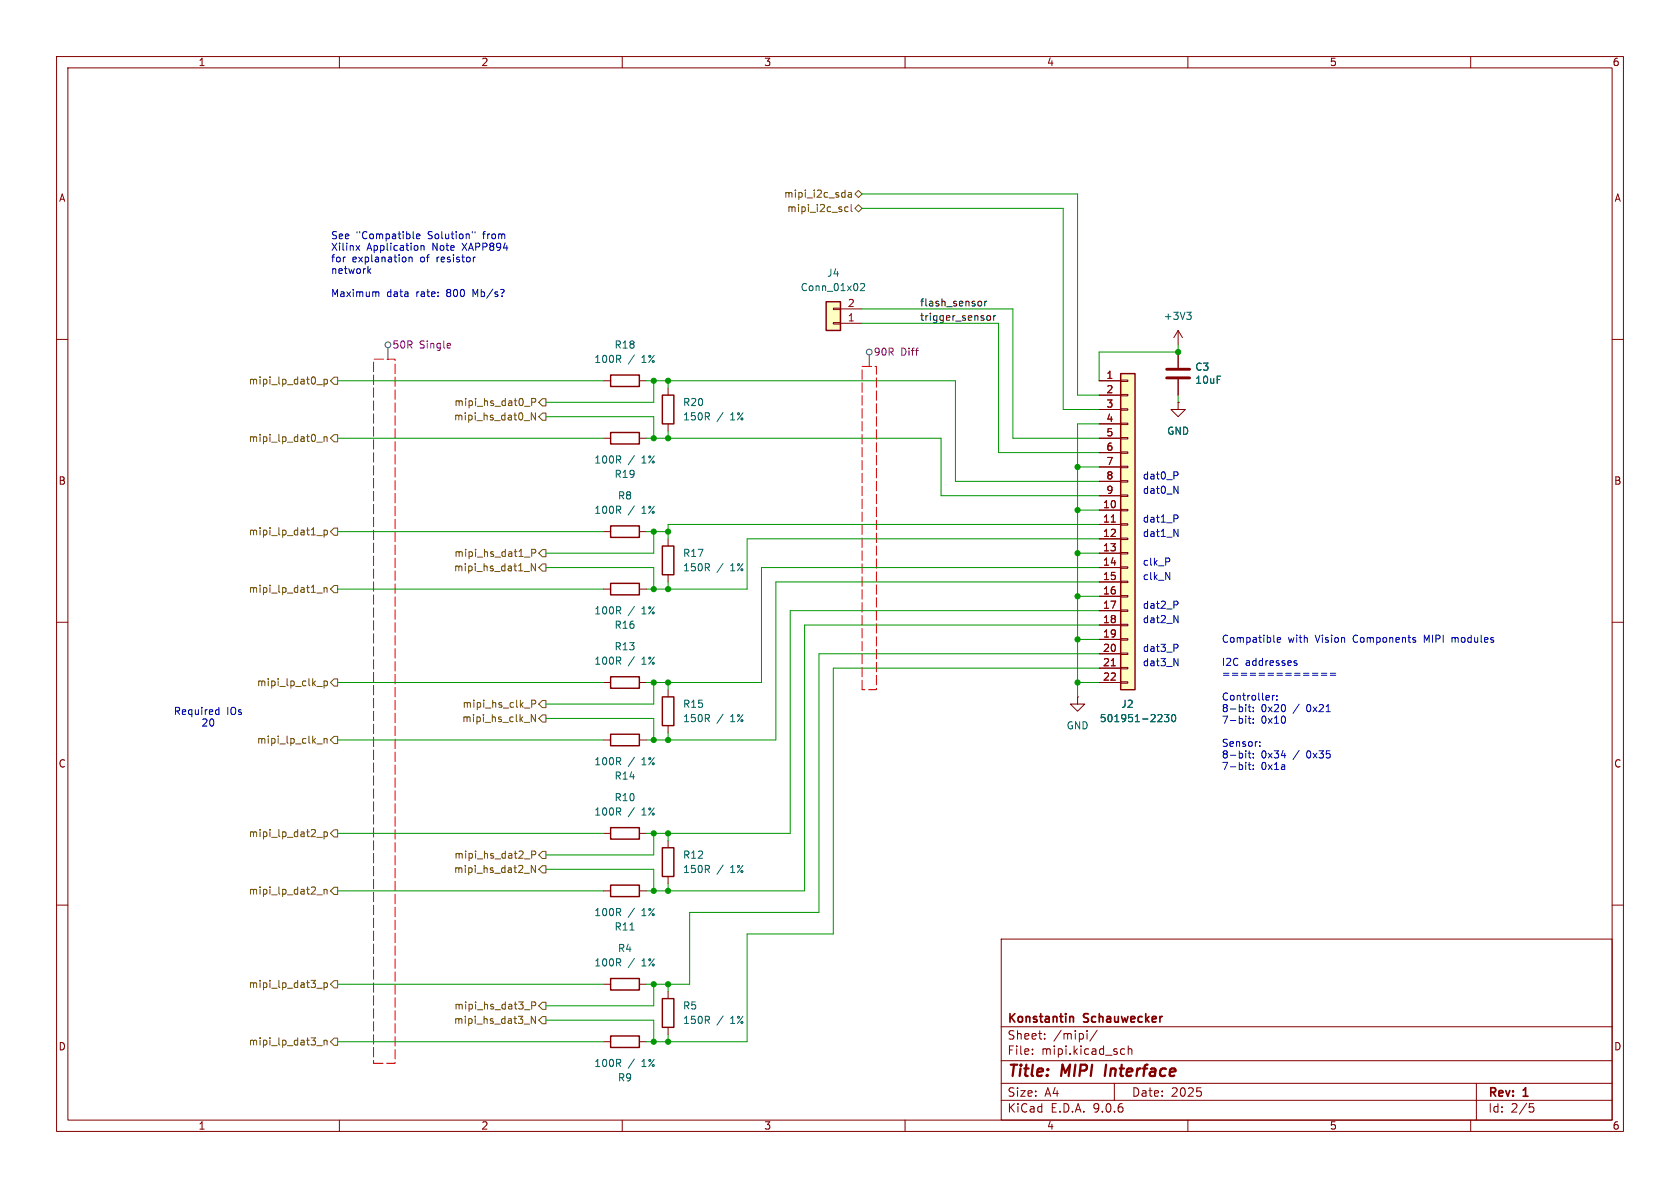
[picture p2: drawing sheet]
<svg xmlns="http://www.w3.org/2000/svg" width="297mm" height="210mm" viewBox="0 0 297 210" stroke-linecap="round" stroke-linejoin="round" font-family="sans-serif">
<g fill="none" stroke="#840000" stroke-width=".18">
<path d="M10 10h277v190h-277zM12 12h273v186h-273zM60 10v2M110 10v2M160 10v2M210 10v2M260 10v2M208.3 58.4l-.8 1.3M208.3 58.4l.7 1.3M208.3 58.4v2.6M10 60h2M106.7 67.3h1.2"/>
<path d="M106.7 77.5h1.2M113 67.3h1.3M113 77.5h1.3M208.3 71.1v1.3h1.2l-1.2 1.3-1.3-1.3h1.3M208.3 71.1h.1M285 60h2M106.7 94h1.2M113 94h1.3M10 110h2M106.7 104.1h1.2M113 104.1h1.3M285 110h2"/>
<path d="M106.7 130.8h1.2M106.7 120.7h1.2M113 130.8h1.3M113 120.7h1.3M118.1 121.9v1.3M118.1 128.3v1.2M106.7 147.3h1.2M113 147.3h1.3M118.1 148.6v1.3M118.1 154.9v1.3M10 160h2M106.7 174h1.2"/>
<path d="M113 174h1.3M118.1 175.3v1.2M177 166h108v32h-108zM285 160h2M60 198v2M106.7 184.2h1.2M110 198v2M113 184.2h1.3M118.1 181.6v1.3M160 198v2M177 194.5h108M177 191.5h108"/>
<path d="M177 187.5h108M177 181.5h108M182.5 186.3v.1M182.5 185.5v.1M184.7 183.6v.1M184.7 182.8v.1M192.2 182.2v.1M192.2 182.7v1M194 182.1l-1.3 2M197 191.5v3M198.2 186.3h.6M198.2 185.5h.6"/>
<path d="M199.5 185.5l.2-.1 .3 .1 .1 .9M199.5 184.9v1.5M210 198v2M211.6 192.3h.7M212.2 192.9l.2 .3-.2 .5M260 198v2M261 191.5v6.5M270.4 195.1h.7M270.5 195.7h.4l.3 .3-.2 .5-.5 .1"/>
</g>
<path d="M195.6 188.2l-.3 2" fill="none" stroke="#840000" stroke-width=".4"/>
<path d="M189.3 179.7h.3l.2 .2v.8" fill="none" stroke="#840000" stroke-width=".3"/>
<path d="M107.9 66.3h5.1v2h-5.1zM107.9 76.5h5.1v2h-5.1zM107.9 93h5.1v2h-5.1zM107.9 103.1h5.1v2.1h-5.1zM107.9 119.6h5.1v2.1h-5.1zM107.9 129.8h5.1v2h-5.1zM117.1 123.2h2v5.1h-2zM107.9 146.3h5.1v2h-5.1zM117.1 149.9h2v5h-2zM107.9 173h5.1v2h-5.1zM117.1 176.5h2v5.1h-2zM107.9 183.1h5.1v2.1h-5.1z" fill="none" stroke="#840000" stroke-width=".25"/>
<path d="M209.8 55.2h.8l-.4 .5M210.3 55.7l.3 .2v.3l-.3 .3" fill="none" stroke="#006464" stroke-width=".18"/>
<path d="M146 53.3h2.6v5.1h-2.6z" fill="#ffffc2"/>
<path d="M146 53.3h2.6v5.1h-2.6z" fill="none" stroke="#840000" stroke-width=".25"/>
<path d="M147.3 57h1.3v.3h-1.3zM147.3 54.5h1.3v.2h-1.3zM148.6 57.2h3.8M148.6 54.6h3.8" fill="none" stroke="#840000" stroke-width=".18"/>
<path d="M152.1 50.2l.5-.1 .3 .4-.8 .9h.8" fill="none" stroke="#006464" stroke-width=".18"/>
<path d="M198.1 66h2.6v55.9h-2.6z" fill="#ffffc2"/>
<path d="M117.1 69.9h2v5h-2zM198.1 66h2.6v55.9h-2.6zM117.1 96.5h2v5.1h-2zM107.9 156.5h5.1v2h-5.1z" fill="none" stroke="#840000" stroke-width=".25"/>
<g fill="none" stroke="#840000" stroke-width=".18">
<path d="M118.1 68.6v1.3M118.1 74.9v1.3M194.3 67.3h3.8M194.3 69.9h3.8M194.3 72.4h3.8M194.3 74.9h3.8M194.3 77.5h3.8M198.1 67.2h1.3v.2h-1.3zM198.1 69.7h1.3v.3h-1.3zM198.1 72.3h1.3v.2h-1.3zM198.1 74.8h1.3v.3h-1.3zM198.1 77.3h1.3v.3h-1.3z"/>
<path d="M198.1 79.9h1.3v.2h-1.3zM208.3 71.1h.1M208.3 62.2v2.8M208.3 67.1v2.8M118.1 95.3v1.2M194.3 80h3.8M194.3 82.6h3.8M194.3 85.1h3.8M194.3 87.6h3.8M194.3 90.2h3.8M194.3 92.7h3.8M194.3 95.3h3.8"/>
<path d="M194.3 97.8h3.8M198.1 82.4h1.3v.3h-1.3zM198.1 85h1.3v.2h-1.3zM198.1 87.5h1.3v.3h-1.3zM198.1 90h1.3v.3h-1.3zM198.1 92.6h1.3v.2h-1.3zM198.1 95.1h1.3v.3h-1.3zM198.1 97.7h1.3v.2h-1.3zM118.1 101.6v1.3M194.3 100.3h3.8M194.3 102.9h3.8M194.3 105.4h3.8"/>
<path d="M194.3 108h3.8M194.3 110.5h3.8M194.3 113h3.8M194.3 115.6h3.8M194.3 118.1h3.8M198.1 100.2h1.3v.3h-1.3zM198.1 102.7h1.3v.3h-1.3zM198.1 105.3h1.3v.2h-1.3zM198.1 107.8h1.3v.3h-1.3zM198.1 110.4h1.3v.2h-1.3zM198.1 112.9h1.3v.3h-1.3zM198.1 115.4h1.3v.3h-1.3z"/>
<path d="M198.1 118h1.3v.2h-1.3zM190.5 123.2v1.3h1.3l-1.3 1.2-1.3-1.2h1.3M190.5 123.2h.1M194.3 120.7h3.8M198.1 120.5h1.3v.3h-1.3zM106.7 157.5h1.2M113 157.5h1.3"/>
</g>
<path d="M196.5 92.3h.7M196.5 117.7h.7" fill="none" stroke="#a90000" stroke-width=".18"/>
<path d="M205.2 126.3l.2 .3v.3l-.8 .7h.8M205.9 126.3h.7l-.4 .5 .4 .1v.6l-.2 .1-.5-.1M207.2 126.4l.2-.1a.68 .68 0 0 1 .5 .6 .68 .68 0 0 1-.5 .7l-.2-.1-.1-.4zM111.4 164.4h.7" fill="none" stroke="#006464" stroke-width=".18"/>
<path d="M206.2 65.3h4.1M206.2 66.8h4.1" fill="none" stroke="#840000" stroke-width=".51"/>
<g fill="none" stroke="#484848" stroke-width=".18">
<path d="M68.6 61.5v2M153.7 62.7v2.1"/>
<circle cx="68.6" cy="61" r=".51"/>
<circle cx="153.7" cy="62.2" r=".51"/>
</g>
<path d="M79.6 60.8l.1 .2-.6 .1" fill="none" stroke="#840084" stroke-width=".18"/>
<path d="M152.4 121.9v-57.1h2.5v57.1h-2.5M66 188h3.8v-124.5h-3.8v124.5" fill="none" stroke="#f00" stroke-width=".18" stroke-dasharray="1.7 .6"/>
<g fill="none" stroke="#725600" stroke-width=".18">
<path d="M149.9 36.6h-.3l-.3 .2 .1 .5h.5M150 34.1h.5v.8M150.5 36.1v1.1l.2 .2M150.5 34.3l-.4 .1-.2 .2 .2 .3 .4-.1M151.1 36.8l.7-.6 .6 .6-.6 .7zM151.8 33.7l.6 .6-.6 .6-.7-.6zM56 78.2h1M56 68h1M57.3 67v1.3M57.3 77.2v.8M57.3 77.3l.2-.1 .3 .1v.7M57.3 67.1l.3-.1 .3 .3-.1 .5h-.5"/>
<path d="M59.1 76.8h.6v1.3h-.6l-.7-.6zM59.1 66.7h.6v1.2h-.6l-.7-.6zM92.7 74.4h.9M92.7 71.8h1M94 71.1l.6-.1 .1-.1v-.3l-.7-.2v1.3M94.7 73v1.2l-.8-1.2v1.2M95.9 70.5h.6v1.3h-.6l-.7-.7zM95.9 73h.6v1.3h-.6l-.7-.6zM56 94.7h1M57.3 93.7v1.3M57.3 93.8l.3-.1 .3 .3-.1 .5h-.5M59.1 93.3h.6v1.3h-.6l-.7-.6z"/>
<path d="M92.7 98.5h1M94 97.8l.6-.1 .1-.2v-.3l-.7-.1v1.3M94.7 99.6v1.3l-.8-1.3v1.3M95.9 99.7h.6v1.3h-.6l-.7-.7zM95.9 97.2h.6v1.2h-.6l-.7-.6zM56 104.8h1M57.3 103.9v.8M57.3 104l.2-.1h.3v.8M59.1 103.5h.6v1.3h-.6l-.7-.7zM92.7 101h.9M56 131.5h1M56 121.4h1"/>
<path d="M57.3 120.4v1.3M57.3 130.5v.9M57.3 130.7l.2-.2 .3 .1v.8M57.3 120.4h.3l.3 .2-.1 .6h-.5M59.1 130.2h.6v1.2h-.6l-.7-.6zM59.1 120h.6v1.3h-.6l-.7-.6zM92.7 127.7h.9M92.7 125.2h1M94 124.4h.6l.1-.2v-.3l-.7-.1v1.2M94.7 126.3v1.3l-.8-1.3v1.3M95.9 123.8h.6v1.3h-.6l-.7-.6zM95.9 126.4h.6v1.2h-.6l-.7-.6z"/>
<path d="M56 148h1M56 158.2h1M57.3 147.1v1.2M57.3 157.2v.9M57.3 157.3l.2-.1 .3 .1v.8M57.3 147.1h.3l.3 .2-.1 .5h-.5M59.1 146.7h.6v1.3h-.6l-.7-.7zM59.1 156.8h.6v1.3h-.6l-.7-.6zM92.7 154.4h.9M92.7 151.8h1M94 151.1l.6-.1 .1-.1v-.3l-.7-.2v1.3M94.7 153v1.2l-.8-1.2v1.2"/>
<path d="M95.9 150.5h.6v1.3h-.6l-.7-.7zM95.9 153h.6v1.3h-.6l-.7-.6zM56 174.7h1M57.3 173.7v1.3M57.3 173.8l.3-.1 .3 .3-.1 .5h-.5M59.1 173.4h.6v1.2h-.6l-.7-.6zM92.7 178.5h1M94 177.8l.6-.1 .1-.2v-.3l-.7-.1v1.3M94.7 179.6v1.3l-.8-1.3v1.3M95.9 177.2h.6v1.2h-.6l-.7-.6zM95.9 179.7h.6v1.3h-.6l-.7-.7zM56 184.9h1"/>
<path d="M57.3 183.9v.8M57.3 184l.2-.1h.3v.8M59.1 183.5h.6v1.3h-.6l-.7-.6zM92.7 181h.9"/>
</g>
<path d="M173.1 53.3h.3l.1 .2v.5l-.4 .1M174.1 53.3v.8M174.5 53.3l-.4 .2M174.5 56l.2-.2 .3 .1 .1 .1-.1 .6h-.3l-.2-.2M175.7 55.8v.8M176 55.8l-.3 .2" fill="none" stroke="#0f0f0f" stroke-width=".18"/>
<g fill="none" stroke="#009600" stroke-width=".18">
<path d="M152.4 36.8h35.6v35.6h6.3M152.4 34.3h38.1v35.6h3.8M152.4 57.2h24.1v22.8h17.8M152.4 54.6h26.7v22.9h15.2M59.7 77.5h47M59.7 67.3h47M96.5 73.7h19.1v3.8M114.3 77.5h52.1v10.1h27.9M114.3 67.3h54.6v17.8h25.4M115.6 67.3v3.8h-19.1M118.1 67.3v1.3M118.1 76.2v1.3"/>
<path d="M194.3 74.9h-3.8v48.3M208.3 61v1.2h-14v5.1M208.3 69.9v1.2M59.7 94h47M114.3 94h3.8M115.6 94v3.8h-19.1M190.5 82.6h3.8M190.5 90.2h3.8M190.5 97.8h3.8M194.3 95.3h-62.2v8.8h-17.8M194.3 92.7h-76.2v2.6M59.7 104.1h47"/>
<path d="M96.5 100.3h19.1v3.8M118.1 102.9v1.2M190.5 105.4h3.8M190.5 113h3.8M194.3 118.1h-47v47h-15.2v19.1h-17.8M194.3 115.6h-49.5v45.7h-22.9v12.7h-7.6M194.3 108h-54.6v39.3h-25.4M194.3 110.5h-52.1v47h-27.9M194.3 100.3h-59.7v20.4h-20.3M194.3 102.9h-57.1v27.9h-22.9M59.7 120.7h47M59.7 130.8h47"/>
<path d="M96.5 127h19.1v3.8M115.6 120.7v3.8h-19.1M118.1 120.7v1.2M118.1 129.5v1.3M190.5 120.7h3.8M59.7 147.3h47M59.7 157.5h47M96.5 153.7h19.1v3.8M115.6 147.3v3.8h-19.1M118.1 147.3v1.3M118.1 156.2v1.3M59.7 174h47"/>
<path d="M115.6 174v3.8h-19.1M118.1 174v1.3M59.7 184.2h47M96.5 180.3h19.1v3.9M118.1 182.9v1.3"/>
</g>
<g fill="none" stroke="#0000c2" stroke-width=".18">
<path d="M62.9 43.4l.7 .9M63.6 43.4l-.7 .9M65.2 47.9l.3 .4M65.5 47.5l-.4 .5M66.5 51.6h.4l.1 .8M72.3 45.5v.8M72.4 45.5l-.1 .1M72.8 45.5l.1 .8M73.1 42.1l.1 .1M73.6 41.8l.6-.1v-.3h-.4l-.2 .1 .1 .6h.5M74.4 43.4v.9M74.4 43.5l.2-.1 .3 .1 .1 .8"/>
<path d="M83.5 40.9v.3M84 40.9v.3M84 45.5h-.2M206.7 98.8v.4M207.5 85.9l.8 1.3v-1.3M207.5 93.6l.8 1.2v-1.2M208 83.4l.3 .2-.1 .4-.2 .1M208 91l.3 .3-.1 .3-.2 .1M207.5 108.8l.8 1.3v-1.3M207.5 116.4l.8 1.3v-1.3M208 106.3l.3 .2-.1 .3-.2 .1M208 113.9l.3 .2-.1 .3-.2 .2"/>
<path d="M225.8 113.1l.6-.1-.1-.2-.3-.1-.2 .2 .1 .6h.4M228.8 117.1l.4 .2 .1 .2-.2 .1h-.3M228.8 116.8h.4M230.5 119h.9M230.5 119.4h.9M232 119h1M232 119.4h1M233.6 119h1M233.6 119.4h1M235.2 119h.9M235.2 119.4h.9M249.9 113.1l.3 .1 .1 .2-.2 .1h-.2"/>
<path d="M249.9 112.7l.3 .1M256.7 112.7v.8M256.9 112.7l-.2 .1M38.2 126.2h.5M38.2 125.5h.5M38.7 125v1.3M220.7 125h.4M220.7 127h.4M220.7 133.1h.4M220.7 135.2h.4M220.8 124.5v1.1l.3 .2M220.8 126.6v1.1l.3 .2"/>
<path d="M220.8 132.7v1.1l.3 .2M220.8 134.8v1.1l.3 .1M221.6 125.7v.1M221.6 125v.1M221.6 127.1v.1M221.6 127.7v.2M221.6 133.2v.1M221.6 133.9v.1M221.6 135.2v.2M221.6 135.9v.1M222.7 131.8v.1M222.7 131.2v.1"/>
<path d="M225 122.9v.9M225.3 122.9l-.3 .3M225.7 123.6v.2M225.7 123v.1"/>
</g>
<g fill="#009600" stroke="#009600" stroke-width=".18">
<circle cx="190.5" cy="105.4" r=".46"/>
<circle cx="190.5" cy="97.8" r=".46"/>
<circle cx="190.5" cy="113" r=".46"/>
<circle cx="190.5" cy="120.7" r=".46"/>
<circle cx="118.1" cy="147.3" r=".46"/>
<circle cx="115.6" cy="130.8" r=".46"/>
<circle cx="115.6" cy="147.3" r=".46"/>
<circle cx="118.1" cy="130.8" r=".46"/>
<circle cx="118.1" cy="120.7" r=".46"/>
<circle cx="115.6" cy="120.7" r=".46"/>
<circle cx="118.1" cy="157.5" r=".46"/>
<circle cx="118.1" cy="94" r=".46"/>
<circle cx="115.6" cy="104.1" r=".46"/>
<circle cx="118.1" cy="104.1" r=".46"/>
<circle cx="115.6" cy="94" r=".46"/>
<circle cx="115.6" cy="174" r=".46"/>
<circle cx="115.6" cy="184.2" r=".46"/>
<circle cx="115.6" cy="157.5" r=".46"/>
<circle cx="118.1" cy="184.2" r=".46"/>
<circle cx="118.1" cy="174" r=".46"/>
<circle cx="115.6" cy="67.3" r=".46"/>
<circle cx="115.6" cy="77.5" r=".46"/>
<circle cx="118.1" cy="67.3" r=".46"/>
<circle cx="118.1" cy="77.5" r=".46"/>
<circle cx="190.5" cy="82.6" r=".46"/>
<circle cx="190.5" cy="90.2" r=".46"/>
<circle cx="208.3" cy="62.2" r=".46"/>
</g>
<g font-size="2.8" fill="#840000">
<text x="178" y="190.9">Title:</text>
<text x="187.7" y="190.9">MIPI</text>
<text x="196.2" y="190.9">Interface</text>
</g>
<g font-size="2.1" fill="#840000">
<text x="178" y="184">Sheet:</text>
<text x="178" y="181.2">Konstantin</text>
<text x="186.2" y="184">/mipi/</text>
<text x="191.7" y="181.2">Schauwecker</text>
<text x="178" y="186.7">File:</text>
<text x="184.1" y="186.7">mipi.kicad_sch</text>
<text x="178" y="196.9">KiCad</text>
<text x="178" y="194.1">Size:</text>
<text x="184.7" y="194.1">A4</text>
<text x="185.7" y="196.9">E.D.A.</text>
<text x="193.3" y="196.9">9.0.6</text>
<text x="200" y="194.1">Date:</text>
<text x="207" y="194.1">2025</text>
<text x="263" y="194.3">Rev:</text>
<text x="263" y="196.9">Id:</text>
<text x="267.1" y="196.9">2/5</text>
<text x="269.4" y="194.3">1</text>
</g>
<g font-size="1.8" fill="#840000">
<text x="35" y="11.9">1</text>
<text x="85" y="11.9">2</text>
<text x="135" y="11.9">3</text>
<text x="185" y="11.9">4</text>
<text x="235" y="11.9">5</text>
<text x="285" y="11.9">6</text>
<text x="10.3" y="35.9">A</text>
<text x="285.3" y="35.9">A</text>
<text x="10.3" y="85.9">B</text>
<text x="285.3" y="85.9">B</text>
<text x="10.3" y="135.9">C</text>
<text x="285.3" y="135.9">C</text>
<text x="10.3" y="185.9">D</text>
<text x="285.3" y="185.9">D</text>
<text x="35" y="199.9">1</text>
<text x="85" y="199.9">2</text>
<text x="135" y="199.9">3</text>
<text x="185" y="199.9">4</text>
<text x="235" y="199.9">5</text>
<text x="285" y="199.9">6</text>
</g>
<g font-size="1.8" fill="#725600">
<text x="138.5" y="35.2">mipi_i2c_sda</text>
<text x="139.1" y="37.7">mipi_i2c_scl</text>
<text x="43.9" y="68.2">mipi_lp_dat0_p</text>
<text x="80.2" y="72">mipi_hs_dat0_P</text>
<text x="80.2" y="74.5">mipi_hs_dat0_N</text>
<text x="43.9" y="78.3">mipi_lp_dat0_n</text>
<text x="43.9" y="94.8">mipi_lp_dat1_p</text>
<text x="80.2" y="101.2">mipi_hs_dat1_N</text>
<text x="80.2" y="98.7">mipi_hs_dat1_P</text>
<text x="43.9" y="105">mipi_lp_dat1_n</text>
<text x="45.3" y="121.5">mipi_lp_clk_p</text>
<text x="81.7" y="125.3">mipi_hs_clk_P</text>
<text x="45.3" y="131.7">mipi_lp_clk_n</text>
<text x="81.6" y="127.9">mipi_hs_clk_N</text>
<text x="43.9" y="148.2">mipi_lp_dat2_p</text>
<text x="80.2" y="154.5">mipi_hs_dat2_N</text>
<text x="80.2" y="152">mipi_hs_dat2_P</text>
<text x="43.9" y="158.3">mipi_lp_dat2_n</text>
<text x="43.9" y="174.9">mipi_lp_dat3_p</text>
<text x="80.2" y="178.7">mipi_hs_dat3_P</text>
<text x="43.9" y="185">mipi_lp_dat3_n</text>
<text x="80.2" y="181.2">mipi_hs_dat3_N</text>
</g>
<g font-size="1.8" fill="#0000c2">
<text x="58.4" y="42.5">See</text>
<text x="58.4" y="44.5">Xilinx</text>
<text x="58.4" y="46.6">for</text>
<text x="62.3" y="46.6">explanation</text>
<text x="63" y="42.5">&quot;Compatible</text>
<text x="64.9" y="44.5">Application</text>
<text x="74.4" y="46.6">of</text>
<text x="75.8" y="42.5">Solution&quot;</text>
<text x="76.5" y="44.5">Note</text>
<text x="77.5" y="46.6">resistor</text>
<text x="82" y="44.5">XAPP894</text>
<text x="85.7" y="42.5">from</text>
<text x="58.4" y="48.6">network</text>
<text x="58.4" y="52.7">Maximum</text>
<text x="68.4" y="52.7">data</text>
<text x="73.7" y="52.7">rate:</text>
<text x="79.2" y="52.7">800</text>
<text x="84" y="52.7">Mb/s?</text>
<text x="201.9" y="84.8">dat0_P</text>
<text x="201.9" y="87.4">dat0_N</text>
<text x="201.9" y="95">dat1_N</text>
<text x="201.9" y="92.5">dat1_P</text>
<text x="201.9" y="100.1">clk_P</text>
<text x="201.9" y="102.6">clk_N</text>
<text x="201.9" y="107.7">dat2_P</text>
<text x="201.9" y="110.2">dat2_N</text>
<text x="215.9" y="113.8">Compatible</text>
<text x="227.7" y="113.8">with</text>
<text x="232.7" y="113.8">Vision</text>
<text x="239.5" y="113.8">Components</text>
<text x="252.2" y="113.8">MIPI</text>
<text x="257.3" y="113.8">modules</text>
<text x="201.9" y="115.3">dat3_P</text>
<text x="201.9" y="117.9">dat3_N</text>
<text x="215.9" y="117.9">I2C</text>
<text x="215.9" y="120">=============</text>
<text x="220.2" y="117.9">addresses</text>
<text x="215.9" y="124.1">Controller:</text>
<text x="30.6" y="126.6">Required</text>
<text x="35.5" y="128.6">20</text>
<text x="40.1" y="126.6">IOs</text>
<text x="215.9" y="126.1">8-bit:</text>
<text x="215.9" y="128.1">7-bit:</text>
<text x="222.9" y="126.1">0x20</text>
<text x="222.9" y="128.1">0x10</text>
<text x="228.8" y="126.1">/</text>
<text x="231.3" y="126.1">0x21</text>
<text x="215.9" y="132.2">Sensor:</text>
<text x="215.9" y="134.3">8-bit:</text>
<text x="215.9" y="136.3">7-bit:</text>
<text x="222.9" y="134.3">0x34</text>
<text x="222.9" y="136.3">0x1a</text>
<text x="228.8" y="134.3">/</text>
<text x="231.3" y="134.3">0x35</text>
</g>
<g font-size="1.8" fill="#006464">
<text x="141.4" y="51.7">Conn_01x02</text>
<text x="146.1" y="49.1">J4</text>
<text x="205.6" y="56.7">+3V3</text>
<text x="105" y="64.4">100R</text>
<text x="108.5" y="61.8">R18</text>
<text x="111" y="64.4">/</text>
<text x="113.5" y="64.4">1%</text>
<text x="211.2" y="65.7">C3</text>
<text x="120.7" y="72">R20</text>
<text x="211.2" y="68">10uF</text>
<text x="120.7" y="74.5">150R</text>
<text x="126.7" y="74.5">/</text>
<text x="129.2" y="74.5">1%</text>
<text x="206.2" y="77.1">GND</text>
<text x="105" y="82.1">100R</text>
<text x="111" y="82.1">/</text>
<text x="113.5" y="82.1">1%</text>
<text x="108.5" y="84.7">R19</text>
<text x="109.1" y="88.5">R8</text>
<text x="105" y="91">100R</text>
<text x="111" y="91">/</text>
<text x="113.5" y="91">1%</text>
<text x="120.7" y="101.2">150R</text>
<text x="120.7" y="98.7">R17</text>
<text x="126.7" y="101.2">/</text>
<text x="129.2" y="101.2">1%</text>
<text x="105" y="108.8">100R</text>
<text x="108.5" y="111.4">R16</text>
<text x="111" y="108.8">/</text>
<text x="113.5" y="108.8">1%</text>
<text x="105" y="117.7">100R</text>
<text x="108.5" y="115.2">R13</text>
<text x="111" y="117.7">/</text>
<text x="113.5" y="117.7">1%</text>
<text x="120.7" y="125.3">R15</text>
<text x="198.1" y="125.3">J2</text>
<text x="120.7" y="127.9">150R</text>
<text x="126.7" y="127.9">/</text>
<text x="129.2" y="127.9">1%</text>
<text x="188.5" y="129.1">GND</text>
<text x="194.3" y="127.9">501951-2230</text>
<text x="105" y="135.5">100R</text>
<text x="111" y="135.5">/</text>
<text x="113.5" y="135.5">1%</text>
<text x="108.5" y="138">R14</text>
<text x="108.5" y="141.8">R10</text>
<text x="105" y="144.4">100R</text>
<text x="111" y="144.4">/</text>
<text x="113.5" y="144.4">1%</text>
<text x="120.7" y="154.5">150R</text>
<text x="120.7" y="152">R12</text>
<text x="126.7" y="154.5">/</text>
<text x="129.2" y="154.5">1%</text>
<text x="105" y="162.2">100R</text>
<text x="108.5" y="164.7">R11</text>
<text x="111" y="162.2">/</text>
<text x="113.5" y="162.2">1%</text>
<text x="105" y="171">100R</text>
<text x="109.1" y="168.5">R4</text>
<text x="111" y="171">/</text>
<text x="113.5" y="171">1%</text>
<text x="120.7" y="178.7">R5</text>
<text x="120.7" y="181.2">150R</text>
<text x="126.7" y="181.2">/</text>
<text x="129.2" y="181.2">1%</text>
<text x="105" y="188.8">100R</text>
<text x="109.1" y="191.4">R9</text>
<text x="111" y="188.8">/</text>
<text x="113.5" y="188.8">1%</text>
</g>
<g font-size="1.8" fill="#a90000">
<text x="149.8" y="56.9">1</text>
<text x="149.8" y="54.4">2</text>
<text x="195.5" y="67.1">1</text>
<text x="195.5" y="69.6">2</text>
<text x="195.5" y="72.1">3</text>
<text x="195.5" y="74.7">4</text>
<text x="195.5" y="77.2">5</text>
<text x="195.5" y="79.8">6</text>
<text x="195.5" y="82.3">7</text>
<text x="194.9" y="89.9">10</text>
<text x="195.5" y="84.8">8</text>
<text x="195.5" y="87.4">9</text>
<text x="194.9" y="92.5">11</text>
<text x="194.9" y="95">12</text>
<text x="194.9" y="97.5">13</text>
<text x="194.9" y="100.1">14</text>
<text x="194.9" y="102.6">15</text>
<text x="194.9" y="105.2">16</text>
<text x="194.9" y="107.7">17</text>
<text x="194.9" y="110.2">18</text>
<text x="194.9" y="112.8">19</text>
<text x="194.9" y="115.3">20</text>
<text x="194.9" y="117.9">21</text>
<text x="194.9" y="120.4">22</text>
</g>
<g font-size="1.8" fill="#0f0f0f">
<text x="162.6" y="56.8">trigger_sensor</text>
<text x="162.6" y="54.3">flash_sensor</text>
</g>
<g font-size="1.8" fill="#840084">
<text x="69.3" y="61.8">50R</text>
<text x="74.1" y="61.8">Single</text>
<text x="154.4" y="63.1">90R</text>
<text x="159.2" y="63.1">Diff</text>
</g>
</svg>
